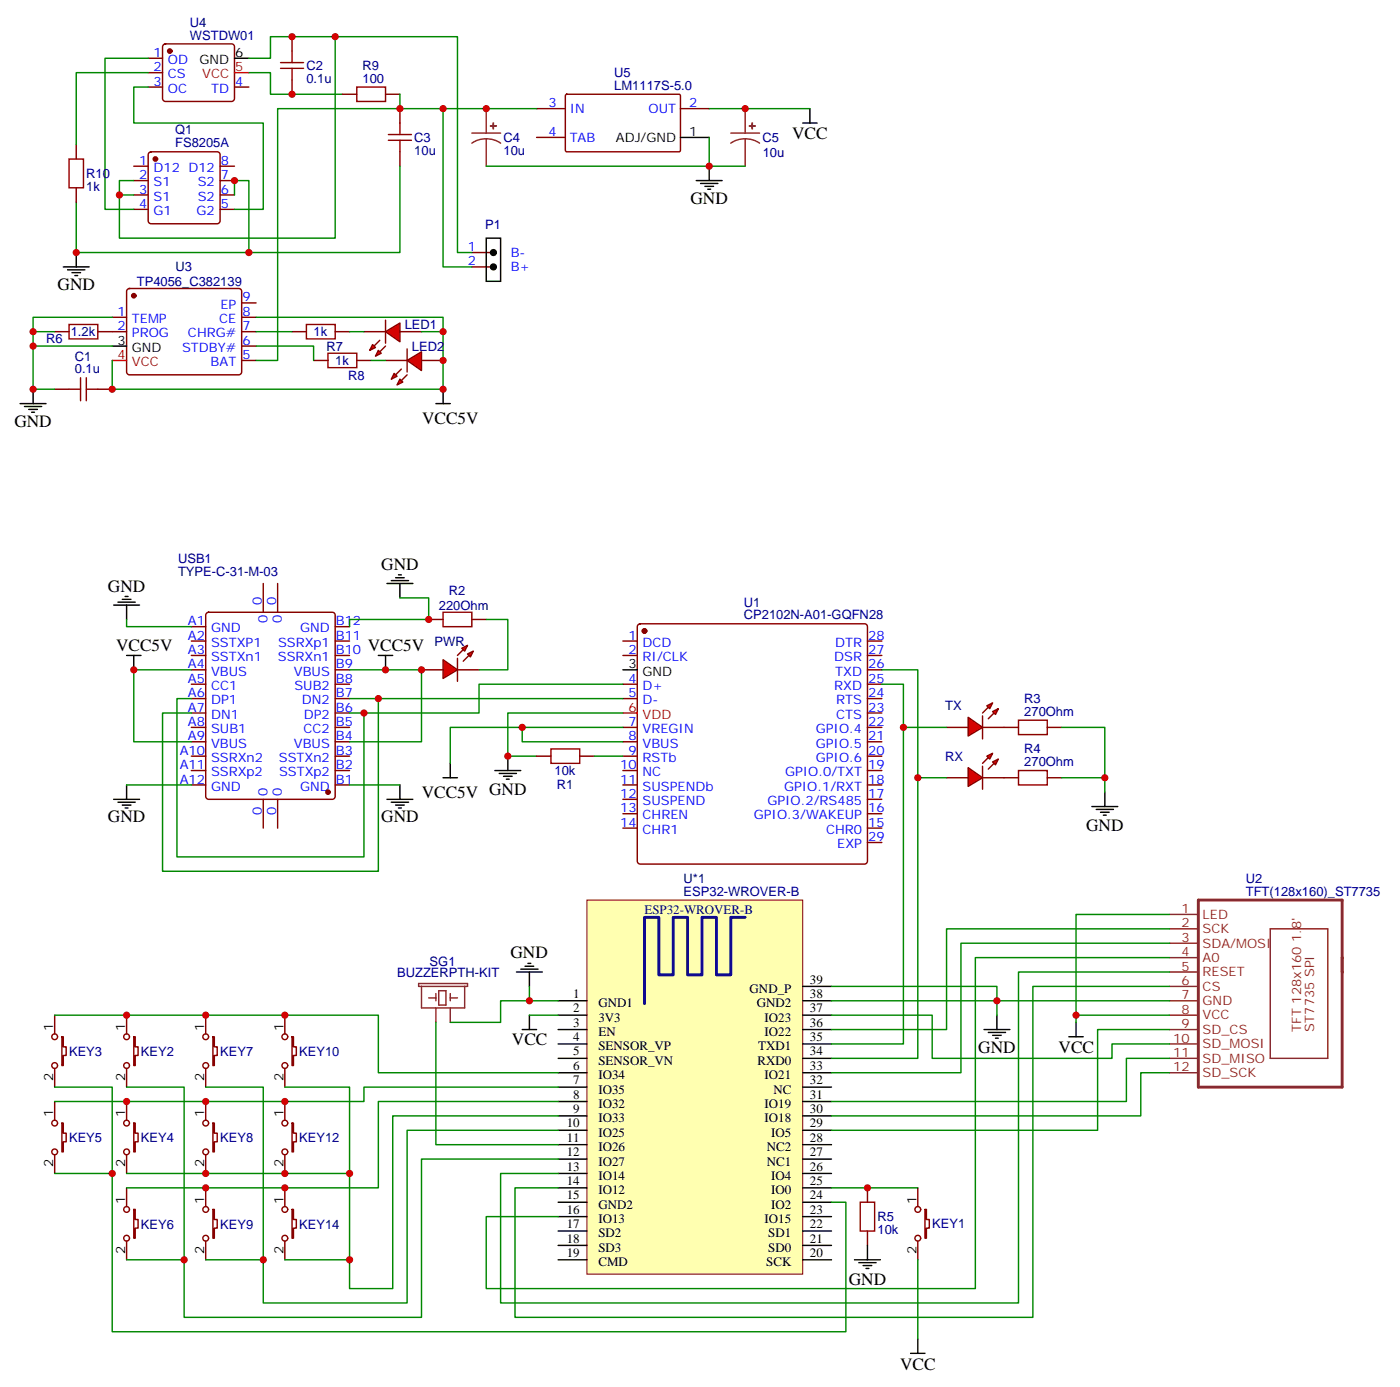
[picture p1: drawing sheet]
<svg xmlns="http://www.w3.org/2000/svg" width="343mm" height="340mm" viewBox="0 0 343 340" stroke-linecap="round" stroke-linejoin="round" font-family="sans-serif">
<g fill="none" stroke="#8c2424" stroke-width=".35">
<path d="M286.8 238.3h7.1M286.8 234.8h7.1M286.8 231.2h7.1M286.8 227.7h7.1M286.8 224.2h7.1M311.5 227.7h14.1v31.8h-14.1zM286.8 259.5h7.1M286.8 255.9h7.1M286.8 252.4h7.1M286.8 248.9h7.1M286.8 245.4h7.1M286.8 241.8h7.1"/>
<path d="M286.8 263h7.1"/>
</g>
<path d="M293.9 220.7h35.2v45.8h-35.2z" fill="none" stroke="#8c2424" stroke-width=".71"/>
<path d="M143.9 220.7h52.9v91.7h-52.9z" fill="#ffffb0" stroke="#800000" stroke-width=".25"/>
<g fill="none" stroke="#000" stroke-width=".35">
<path d="M27.9 148.3h6.3M28.9 147.6h4.3M30 146.9h2.1M30.7 146.2h.7M31 148.3v3.6M94.9 143.1h6.3M96 142.3h4.2M97 141.6h2.1M97.7 140.9h.7M98.1 143.1v3.5M31 160.7h3.6M32.8 160.7v3.5"/>
<path d="M152.8 164.2h3.5M27.9 196h6.3M28.9 196.7h4.3M30 197.4h2.1M30.7 198.1h.7M31 192.4v3.6M94.9 196h6.3M96 196.7h4.2M97 197.4h2.1M97.7 198.1h.7M98.1 192.4v3.6M108.7 190.7h3.5"/>
<path d="M110.4 187.1v3.6M121.4 188.9h6.3M122.4 189.6h4.2M123.5 190.3h2.1M124.2 191h.7M124.5 185.4v3.5M126.6 238.3h6.4M127.7 237.6h4.2M128.8 236.9h2.1M129.5 236.2h.7M129.8 238.3v3.5M128.1 252.4h3.5"/>
<path d="M129.8 248.9v3.5M136.9 252.4h7M136.9 245.4h7M136.9 248.9h7M136.9 255.9h7M136.9 259.5h7M196.8 252.4h7.1M196.8 245.4h7.1M196.8 248.9h7.1M196.8 255.9h7.1M196.8 259.5h7.1M196.8 241.8h7.1"/>
<path d="M241.3 252.4h6.3M242.4 253.1h4.2M243.4 253.8h2.1M244.1 254.5h.7M244.5 248.9v3.5M262.1 254.2h3.5M263.9 250.6v3.6M136.9 263h7M136.9 266.5h7M136.9 270.1h7M136.9 273.6h7M136.9 277.1h7"/>
<path d="M196.8 263h7.1M196.8 266.5h7.1M196.8 270.1h7.1M196.8 273.6h7.1M196.8 277.1h7.1M136.9 280.6h7M136.9 284.2h7M136.9 287.7h7M136.9 291.2h7M136.9 294.7h7M136.9 298.3h7M196.8 280.6h7.1"/>
<path d="M196.8 284.2h7.1M196.8 287.7h7.1M196.8 291.2h7.1M196.8 294.7h7.1M196.8 298.3h7.1M136.9 301.8h7M136.9 305.3h7M136.9 308.9h7M196.8 301.8h7.1M196.8 305.3h7.1M196.8 308.9h7.1"/>
</g>
<path d="M182.7 224.9h-3.5v14.1h-3.5v-14.1h-3.5v14.1h-3.6v-14.1h-3.5v14.1h-3.5v-14.1h-3.6v21.2" fill="none" stroke="#0d0087" stroke-width=".71"/>
<g fill="none" stroke="#008700" stroke-width=".35">
<path d="M31 151.9v1.7h15.9M98.1 146.6h7v5.3h-19.4v1.7M46.9 171.3h-3.5v38.8h45.9v-35.3h-3.6M46.9 164.2h-14.1v17.7h14.1M85.7 171.3h7.1v42.3h-52.9v-38.8h7M85.7 164.2h17.7v17.7h-17.7M92.8 171.3h60M128.1 178.3v3.6h24.7M152.8 167.7h-35.3v7.1h-28.2M152.8 174.8h-28.3v10.6h7.1M152.8 178.3h-42.4v8.8M216.3 167.7h5.2v88.2h-17.6"/>
<path d="M216.3 164.2h8.8v95.3h-21.2M31 192.4h15.9M85.7 192.4h12.4M145.7 185.4h7.1M286.8 224.2h-22.9v24.7M286.8 227.7h-54.7v24.7h-28.2M286.8 231.2h-51.1v31.8h-31.8M286.8 234.8h-47.6v81.1h-120v-17.6h17.7M286.8 238.3h-37v81.1h-127v-31.7h14.1M129.8 241.8v3.6h7.1M129.8 248.9h7.1M203.9 241.8h40.6v7.1"/>
<path d="M203.9 248.9h24.7v10.6h44.1v-3.6h14.1M203.9 245.4h82.9M286.8 248.9h-22.9v1.7M286.8 241.8h-33.5v81.2h-127v-31.8h10.6M286.8 252.4h-17.6v24.7h-65.3M286.8 259.5h-10.6v10.6h-72.3M286.8 263h-7v10.6h-75.9"/>
</g>
<g fill="#870000" stroke="#870000" stroke-width=".35">
<circle cx="158" cy="154.7" r=".53"/>
<circle cx="80.4" cy="194.2" r=".53"/>
</g>
<g fill="none" stroke="#870000" stroke-width=".35">
<path d="M46.9 157.2h3.5M46.9 153.6h3.5M50.7 150.3l.5-.2h30.3a.71 .71 0 0 1 .7 .7v44.5a.76 .76 0 0 1-.7 .7h-30.3a.76 .76 0 0 1-.8-.7v-44.5zM64.6 143.1v7M68.1 143.1v7M82.2 157.2h3.5M82.2 153.6h3.5M152.8 157.2h3.5M156.5 153.1l.5-.2h55a.71 .71 0 0 1 .7 .7v57.5a.76 .76 0 0 1-.7 .7h-55a.76 .76 0 0 1-.7-.7v-57.5zM212.7 157.2h3.6M46.9 160.7h3.5M46.9 167.7h3.5"/>
<path d="M46.9 171.3h3.5M46.9 178.3h3.5M46.9 174.8h3.5M46.9 164.2h3.5M82.2 160.7h3.5M82.2 167.7h3.5M82.2 171.3h3.5M82.2 178.3h3.5M82.2 174.8h3.5M82.2 164.2h3.5M152.8 160.7h3.5M152.8 167.7h3.5"/>
<path d="M152.8 171.3h3.5M152.8 178.3h3.5M212.7 160.7h3.6M212.7 167.7h3.6M212.7 171.3h3.6M212.7 178.3h3.6M212.7 174.8h3.6M212.7 164.2h3.6M46.9 181.9h3.5M46.9 185.4h3.5M46.9 188.9h3.5M46.9 192.4h3.5"/>
<path d="M64.6 196v7M68.1 196v7M82.2 181.9h3.5M82.2 185.4h3.5M82.2 188.9h3.5M82.2 192.4h3.5M131.6 185.4h3.5M142.2 185.4h3.5M152.8 181.9h3.5M152.8 185.4h3.5M152.8 188.9h3.5M152.8 192.4h3.5"/>
<path d="M152.8 196h3.5M152.8 199.5h3.5M212.7 181.9h3.6M212.7 185.4h3.6M212.7 188.9h3.6M212.7 192.4h3.6M212.7 196h3.6M212.7 199.5h3.6M152.8 203h3.5M212.7 203h3.6M212.7 206.6h3.6"/>
</g>
<path d="M152.8 174.8h3.5" fill="none" stroke="#f00" stroke-width=".35"/>
<path d="M135.1 183.6h7.1v3.5h-7.1z" fill="none" stroke="#a10000" stroke-width=".35"/>
<g fill="#f00" stroke="#870000" stroke-width=".35">
<path d="M108.7 161.7l3.5 2.5-3.5 2.1z"/>
<path d="M112.2 161.4v5.6z"/>
</g>
<g fill="#870000" stroke="#870000" stroke-width=".35">
<path d="M113.6 159.3l-1.4 1.4z"/>
<path d="M113.6 162.1l1.4-1.4z"/>
</g>
<g fill="#f00" stroke="#870000" stroke-width=".35">
<path d="M113.2 158.9l1.5-.7-.8 1.4z"/>
<path d="M114.7 160.3l1.4-.7-.7 1.4z"/>
</g>
<path d="M105.1 151.9h3.6M115.7 151.9h3.5M103.4 164.2h5.3M112.2 164.2h5.3" fill="none" stroke="#870000" stroke-width=".35"/>
<path d="M108.7 150.1h7v3.5h-7z" fill="none" stroke="#a10000" stroke-width=".35"/>
<path d="M119.2 151.9h5.3v12.3h-7" fill="none" stroke="#008700" stroke-width=".35"/>
<g fill="#f00" stroke="#870000" stroke-width=".35">
<path d="M237.4 188.2l3.5 2.5-3.5 2.1z"/>
<path d="M240.9 187.9v5.6z"/>
</g>
<g fill="#870000" stroke="#870000" stroke-width=".35">
<path d="M240.9 187.1l1.5-1.4z"/>
<path d="M242.4 188.6l1.4-1.5z"/>
</g>
<g fill="#f00" stroke="#870000" stroke-width=".35">
<path d="M242 185.4l1.4-.7-.7 1.4z"/>
<path d="M243.4 186.8l1.4-.7-.7 1.4z"/>
</g>
<path d="M232.1 190.7h5.3M240.9 190.7h5.3" fill="none" stroke="#870000" stroke-width=".35"/>
<g fill="#f00" stroke="#870000" stroke-width=".35">
<path d="M237.4 175.9l3.5 2.4-3.5 2.1z"/>
<path d="M240.9 175.5v5.7z"/>
</g>
<g fill="#870000" stroke="#870000" stroke-width=".35">
<path d="M240.9 174.8l1.5-1.4z"/>
<path d="M243.8 174.8l-1.4 1.4z"/>
</g>
<g fill="#f00" stroke="#870000" stroke-width=".35">
<path d="M242 173l1.4-.7-.7 1.4z"/>
<path d="M243.4 174.4l1.4-.7-.7 1.5z"/>
</g>
<g fill="none" stroke="#870000" stroke-width=".35">
<path d="M27.5 77.8h3.5M31.3 70.9l.4-.2h26.9a.71 .71 0 0 1 .7 .7v19.8a.76 .76 0 0 1-.7 .7h-26.9a.76 .76 0 0 1-.7-.7v-19.8zM59.3 77.8h3.5M59.3 74.3h3.5M13.4 81.3h3.5M13.4 95.4h3.5M24 81.3h7M24 95.4h3.5M59.3 81.3h3.5M59.3 88.4h3.5M59.3 84.8h3.5M232.1 178.3h5.3"/>
<path d="M240.9 178.3h8.9M256.8 178.3h3.5M246.2 190.7h3.6M256.8 190.7h3.5M13.4 248.9v4.6M15.2 254.2h.3v2.4h.7v2.2h-.7v2.4h-.3zM31 248.9v4.6M32.8 254.2h.4v2.4h.7v2.2h-.7v2.4h-.4zM50.4 248.9v4.6M52.2 254.2h.4v2.4h.7v2.2h-.7v2.4h-.4zM69.8 248.9v4.6M71.6 254.2h.4v2.4h.7v2.2h-.7v2.4h-.4z"/>
<path d="M13.4 261.9v4.6M13.4 270.1v4.5M15.2 275.3h.3v2.5h.7v2.1h-.7v2.5h-.3zM31 261.9v4.6M31 270.1v4.5M32.8 275.3h.4v2.5h.7v2.1h-.7v2.5h-.4zM50.4 261.9v4.6M50.4 270.1v4.5M52.2 275.3h.4v2.5h.7v2.1h-.7v2.5h-.4zM69.8 261.9v4.6M69.8 270.1v4.5M71.6 275.3h.4v2.5h.7v2.1h-.7v2.5h-.4z"/>
<path d="M13.4 283.1v4.6M31 283.1v4.6M31 291.2v4.6M32.8 296.5h.4v2.5h.7v2.1h-.7v2.5h-.4zM50.4 283.1v4.6M50.4 291.2v4.6M52.2 296.5h.4v2.5h.7v2.1h-.7v2.5h-.4zM69.8 283.1v4.6M69.8 291.2v4.6M71.6 296.5h.4v2.5h.7v2.1h-.7v2.5h-.4zM212.7 291.2v3.5M225.1 291.2v4.6"/>
<path d="M226.8 296.5h.4v2.5h.7v2.1h-.7v2.5h-.4zM31 304.3v4.6M50.4 304.3v4.6M69.8 304.3v4.6M212.7 301.8v3.5M225.1 304.3v4.6"/>
<circle cx="13.4" cy="254.2" r=".71"/>
<circle cx="31" cy="254.2" r=".71"/>
<circle cx="50.4" cy="254.2" r=".71"/>
<circle cx="69.9" cy="254.2" r=".71"/>
<circle cx="13.4" cy="275.3" r=".71"/>
<circle cx="13.4" cy="261.2" r=".71"/>
<circle cx="31" cy="261.2" r=".71"/>
<circle cx="31" cy="275.3" r=".71"/>
<circle cx="50.4" cy="261.2" r=".71"/>
<circle cx="50.4" cy="275.3" r=".71"/>
<circle cx="69.9" cy="275.3" r=".71"/>
<circle cx="69.9" cy="261.2" r=".71"/>
<circle cx="13.4" cy="282.4" r=".71"/>
<circle cx="31" cy="296.5" r=".71"/>
<circle cx="31" cy="282.4" r=".71"/>
<circle cx="50.4" cy="296.5" r=".71"/>
<circle cx="50.4" cy="282.4" r=".71"/>
<circle cx="69.9" cy="296.5" r=".71"/>
<circle cx="69.9" cy="282.4" r=".71"/>
<circle cx="225.1" cy="296.5" r=".71"/>
<circle cx="31" cy="303.6" r=".71"/>
<circle cx="50.4" cy="303.6" r=".71"/>
<circle cx="69.9" cy="303.6" r=".71"/>
<circle cx="225.1" cy="303.6" r=".71"/>
</g>
<g fill="none" stroke="#008700" stroke-width=".35">
<path d="M27.5 77.8h-19.4v7h19.4M62.8 77.8h45.9v17.6h-81.2v-7M8.1 84.8v10.6h5.3M8.1 81.3h5.3M221.5 178.3h10.6M260.3 178.3h10.6v15.9M225.1 190.7h7M260.3 190.7h10.6M13.4 248.9h79.4v14.1h44.1M13.4 266.5h14.1v21.2h-14.1M31 266.5h14.2v42.4h-14.2M50.4 266.5h14.2v42.4h-14.2"/>
<path d="M69.8 266.5h15.9v42.4h-15.9M136.9 270.1h-44.1v21.1h-61.8M136.9 273.6h-40.6v42.3h-10.6v-7M136.9 277.1h-37.1v42.3h-35.2v-10.5M136.9 266.5h-47.6v3.6h-75.9M27.5 287.7v38.8h179.9v-31.8h-3.5M50.4 287.7h35.3M136.9 284.2h-33.5v38.8h-58.2v-14.1M203.9 291.2h21.2M225.1 308.9v19.4"/>
</g>
<path d="M16.9 79.6h7.1v3.5h-7.1zM16.9 95.4h2.9M19.8 92.6v5.6M21.2 95.4h2.8M21.2 92.6v5.6M249.8 176.6h7v3.5h-7zM249.8 188.9h7v3.5h-7zM211 294.7h3.5v7.1h-3.5z" fill="none" stroke="#a10000" stroke-width=".35"/>
<g fill="none" stroke="#000" stroke-width=".35">
<path d="M4.9 99h6.4M6 99.7h4.2M8.1 95.4v3.6M27.5 84.8h3.5M106.9 99h3.5M108.7 95.4v3.6M7.1 100.4h2.1M7.8 101.1h.7M267.8 197.7h6.3M268.8 198.4h4.2M269.9 199.1h2.1M270.6 199.8h.7"/>
<path d="M270.9 194.2v3.5M209.5 308.9h6.4M210.6 309.6h4.2M211.7 310.3h2.1M212.4 311h.7M212.7 305.3v3.6M223.3 331.8h3.5M225.1 328.3v3.5"/>
</g>
<circle cx="32.8" cy="72.5" r=".53" fill="#870000" stroke="#870000" stroke-width=".35"/>
<path d="M27.5 88.4h3.5" fill="none" stroke="#f00" stroke-width=".35"/>
<g fill="#f00" stroke="#870000" stroke-width=".35">
<path d="M94.5 81.3l3.6-2.1v4.6z"/>
<path d="M94.5 78.5v5.6z"/>
</g>
<g fill="#870000" stroke="#870000" stroke-width=".35">
<path d="M94.5 84.8l-1.4 1.5z"/>
<path d="M93.1 83.4l-1.4 1.4z"/>
</g>
<g fill="#f00" stroke="#870000" stroke-width=".35">
<path d="M92.8 85.9l.7 .7-1.4 .7z"/>
<path d="M91.4 84.5l.7 .7-1.4 .7z"/>
</g>
<path d="M89.3 81.3h5.2M98.1 81.3h5.3" fill="none" stroke="#870000" stroke-width=".35"/>
<g fill="#f00" stroke="#870000" stroke-width=".35">
<path d="M99.8 88.4l3.6-2.1v4.5z"/>
<path d="M99.8 85.5v5.7z"/>
</g>
<g fill="#870000" stroke="#870000" stroke-width=".35">
<path d="M99.8 91.9l-1.4 1.4z"/>
<path d="M98.4 90.5l-1.4 1.4z"/>
</g>
<g fill="#f00" stroke="#870000" stroke-width=".35">
<path d="M98.1 93l.7 .7-1.4 .7z"/>
<path d="M96.7 91.5l.7 .8-1.4 .7z"/>
</g>
<g fill="none" stroke="#870000" stroke-width=".35">
<path d="M36.3 14.3h3.6M36.3 17.8h3.6M40.1 11l.5-.2h16.2a.71 .71 0 0 1 .7 .7v12.7a.76 .76 0 0 1-.7 .7h-16.2a.76 .76 0 0 1-.7-.7v-12.7zM71.6 9v3.5M71.6 19.6v3.5M18.7 35.5v3.5M36.3 21.3h3.6M36.6 37.4l.4-.2h16.3a.71 .71 0 0 1 .7 .7v16.3a.76 .76 0 0 1-.7 .7h-16.3a.76 .76 0 0 1-.7-.7v-16.3zM57.5 21.3h3.5M84 23.1h3.5M94.5 23.1h3.6M98.1 26.6v3.6"/>
<path d="M98.1 37.2v3.5M131.6 26.6h7M131.6 33.7h7M138.7 23.3l.3-.2 27.7 .1 .2 .3-.1 13.5-.3 .2h-27.7l-.2-.3zM166.9 26.6h7M18.7 46v3.6M32.8 40.7h3.5M32.8 44.3h3.5M32.8 47.8h3.5M32.8 51.3h3.5M54 40.7h3.5M54 44.3h3.5"/>
<path d="M54 47.8h3.5M54 51.3h3.5M115.7 61.9h5.3M115.7 65.4h5.3M71.6 81.3h3.5M76.9 88.4h3.5M82.2 81.3h3.5M87.5 88.4h3.5M94.5 88.4h5.3M103.4 88.4h5.3"/>
</g>
<path d="M68.8 16.8h5.6M68.8 15.3h5.6M71.6 12.5v2.8M71.6 16.8v2.8M16.9 39h3.6v7h-3.6zM87.5 21.3h7v3.6h-7zM95.2 34.4h5.7M95.2 33h5.7M98.1 30.2v2.8M98.1 34.4v2.8M75.1 79.6h7.1v3.5h-7.1zM80.4 86.6h7.1v3.5h-7.1z" fill="none" stroke="#a10000" stroke-width=".35"/>
<g fill="none" stroke="#008700" stroke-width=".35">
<path d="M36.3 14.3h-10.5v37h7M36.3 17.8h-17.6v17.7M61 14.3h5.3v-5.3h15.9v49.4h-52.9v-10.6M61 17.8h5.3v5.3h17.7M82.2 9h30v52.9h3.5M36.3 21.3h-3.5v8.9h31.8v21.1h-7.1M98.1 23.1v3.5h-30v61.8h-5.3M98.1 26.6h33.5M108.7 26.6v38.8h7M173.9 33.7v7h8.8M173.9 26.6h24.7M32.8 44.3h-3.5v3.5h3.5"/>
<path d="M57.5 47.8v-3.5h3.5v17.6h-42.3v-12.3M98.1 40.7v21.2h-37.1M119.2 40.7h54.7M62.8 84.8h14.1v3.6M62.8 81.3h8.8M85.7 81.3h3.6M91 88.4h3.5M103.4 81.3h5.3M106.9 250.6v30h30M129.8 245.4h-7v5.2h-12.4M31 287.7h19.4"/>
</g>
<g fill="#870000" stroke="#870000" stroke-width=".35">
<circle cx="41.6" cy="12.5" r=".53"/>
<circle cx="38.1" cy="39" r=".53"/>
</g>
<path d="M57.5 17.8h3.5" fill="none" stroke="#f00" stroke-width=".35"/>
<g fill="none" stroke="#000" stroke-width=".35">
<path d="M57.5 14.3h3.5M166.9 33.7h7M196.8 30.2h3.6M198.6 26.6v3.6M119.2 58.4h3.6v10.6h-3.6zM170.7 44.3h6.4M171.8 45h4.2M172.9 45.7h2.1M173.6 46.4h.7M173.9 40.7v3.6M15.5 65.4h6.4M16.6 66.1h4.2"/>
<path d="M17.6 66.9h2.2M18.3 67.6h.7M18.7 61.9v3.5M92.8 160.7h3.5M94.5 160.7v3.5"/>
</g>
<g fill="none" stroke="#8c2424" stroke-width=".35">
<path d="M115.7 32.6h7.1M119.2 34l-1.8 .3-1.7 .8M119.2 34l1.9 .3 1.7 .8M119.2 26.6v6M119.2 34v6.7M179.2 32.6h7.1M182.7 34l-1.8 .3-1.7 .8M182.7 34l1.9 .3 1.7 .8M182.7 26.6v6M182.7 34v6.7M102.7 241.1h12v.7h-12zM103.4 241.8v5.3h10.5v-5.3"/>
<path d="M105.1 244.7h1.8M106.9 243.6v1.8M106.9 247.1v3.5M107.6 242.9h1.8v3.5h-1.8zM110.4 244.7h1.8M110.4 243.6v1.8M110.4 247.1v3.5"/>
</g>
<g fill="#8c2424" stroke="#8c2424" stroke-width=".35">
<path d="M120.3 30.9h1.4z"/>
<path d="M121 30.2v1.4z"/>
<path d="M183.8 30.9h1.4z"/>
<path d="M184.5 30.2v1.4z"/>
</g>
<g fill="#000" stroke="#000" stroke-width=".35">
<circle cx="121" cy="61.9" r=".71"/>
<circle cx="121" cy="65.4" r=".71"/>
</g>
<g fill="#c00">
<circle cx="244.5" cy="245.4" r=".88"/>
<circle cx="263.9" cy="248.9" r=".88"/>
<circle cx="89.3" cy="174.8" r=".88"/>
<circle cx="92.8" cy="171.3" r=".88"/>
<circle cx="128.1" cy="178.3" r=".88"/>
<circle cx="124.5" cy="185.4" r=".88"/>
<circle cx="221.5" cy="178.3" r=".88"/>
<circle cx="225.1" cy="190.7" r=".88"/>
<circle cx="270.9" cy="190.7" r=".88"/>
<circle cx="212.7" cy="291.2" r=".88"/>
<circle cx="32.8" cy="164.2" r=".88"/>
<circle cx="50.4" cy="291.2" r=".88"/>
<circle cx="69.9" cy="291.2" r=".88"/>
<circle cx="85.7" cy="287.7" r=".88"/>
<circle cx="85.7" cy="308.9" r=".88"/>
<circle cx="64.6" cy="308.9" r=".88"/>
<circle cx="50.4" cy="248.9" r=".88"/>
<circle cx="69.9" cy="248.9" r=".88"/>
<circle cx="31" cy="248.9" r=".88"/>
<circle cx="31" cy="270.1" r=".88"/>
<circle cx="50.4" cy="270.1" r=".88"/>
<circle cx="69.9" cy="270.1" r=".88"/>
<circle cx="27.5" cy="287.7" r=".88"/>
<circle cx="45.2" cy="308.9" r=".88"/>
<circle cx="8.1" cy="81.3" r=".88"/>
<circle cx="27.5" cy="95.4" r=".88"/>
<circle cx="8.1" cy="84.8" r=".88"/>
<circle cx="8.1" cy="95.4" r=".88"/>
<circle cx="108.7" cy="95.4" r=".88"/>
<circle cx="108.7" cy="88.4" r=".88"/>
<circle cx="108.7" cy="81.3" r=".88"/>
<circle cx="71.6" cy="23.1" r=".88"/>
<circle cx="29.3" cy="47.8" r=".88"/>
<circle cx="71.6" cy="9" r=".88"/>
<circle cx="57.5" cy="44.3" r=".88"/>
<circle cx="98.1" cy="26.6" r=".88"/>
<circle cx="61" cy="61.9" r=".88"/>
<circle cx="50.4" cy="287.7" r=".88"/>
<circle cx="69.9" cy="287.7" r=".88"/>
<circle cx="119.2" cy="26.6" r=".88"/>
<circle cx="182.7" cy="26.6" r=".88"/>
<circle cx="173.9" cy="40.7" r=".88"/>
<circle cx="18.7" cy="61.9" r=".88"/>
<circle cx="82.2" cy="9" r=".88"/>
<circle cx="108.7" cy="26.6" r=".88"/>
<circle cx="103.4" cy="164.2" r=".88"/>
<circle cx="105.1" cy="151.9" r=".88"/>
<circle cx="94.5" cy="164.2" r=".88"/>
<circle cx="129.8" cy="245.4" r=".88"/>
</g>
<g font-size="4.2">
<text x="194.3" y="34.1">VCC</text>
<text x="169.3" y="49.9">GND</text>
<text x="14.1" y="71.1">GND</text>
<text x="3.5" y="104.6">GND</text>
<text x="103.5" y="103.9">VCC5V</text>
<text x="93.5" y="139.8">GND</text>
<text x="26.5" y="145.1">GND</text>
<text x="28.5" y="159.6">VCC5V</text>
<text x="90.2" y="159.6">VCC5V</text>
<text x="103.4" y="195.6">VCC5V GND</text>
<text x="26.5" y="201.6">GND</text>
<text x="93.5" y="201.6">GND</text>
<text x="266.3" y="203.8">GND</text>
<text x="125.2" y="235">GND</text>
<text x="125.6" y="256.3">VCC</text>
<text x="239.9" y="258.1">GND</text>
<text x="259.6" y="258.1">VCC</text>
<text x="208.1" y="314.9">GND</text>
<text x="220.7" y="335.8">VCC</text>
</g>
<g font-size="3.2" fill="#000080">
<text x="46.6" y="9.7">WSTDW01</text>
<text x="46.6" y="6.5">U4</text>
<text x="75.1" y="17.2">C2</text>
<text x="88.9" y="17.1">R9</text>
<text x="75.1" y="20.3">0.1u</text>
<text x="88.9" y="20.3">100</text>
<text x="150.6" y="22">LM1117S-5.0</text>
<text x="150.6" y="18.8">U5</text>
<text x="43" y="32.9">Q1</text>
<text x="101.6" y="34.8">C3</text>
<text x="123.5" y="34.8">C4</text>
<text x="187" y="34.8">C5</text>
<text x="43" y="36.1">FS8205A</text>
<text x="101.6" y="38">10u</text>
<text x="123.5" y="38">10u</text>
<text x="187" y="38.4">10u</text>
<text x="21.2" y="46.9">1k</text>
<text x="21.2" y="43.7">R10</text>
<text x="119" y="56.1">P1</text>
<text x="33.6" y="70.1">TP4056_C382139</text>
<text x="43" y="66.5">U3</text>
<text x="17.3" y="82.4">1.2k</text>
<text x="76.9" y="82.5">1k</text>
<text x="99.2" y="80.7">LED1</text>
<text x="11.3" y="84.2">R6</text>
<text x="18.4" y="88.4">C1</text>
<text x="80.1" y="86">R7</text>
<text x="82.2" y="89.5">1k</text>
<text x="101" y="86">LED2</text>
<text x="18.4" y="91.5">0.1u</text>
<text x="85.4" y="93">R8</text>
<text x="43.7" y="141.3">TYPE-C-31-M-03</text>
<text x="43.7" y="138.1">USB1</text>
<text x="107.6" y="149.5">220Ohm</text>
<text x="110.1" y="145.9">R2</text>
<text x="182.4" y="148.7">U1</text>
<text x="182.4" y="151.9">CP2102N-A01-GQFN28</text>
<text x="106.6" y="158.3">PWR</text>
<text x="251.2" y="172.3">R3</text>
<text x="231.8" y="174.2">TX</text>
<text x="251.2" y="175.5">270Ohm</text>
<text x="251.2" y="184.7">R4</text>
<text x="136" y="190">10k</text>
<text x="231.8" y="186.5">RX</text>
<text x="251.2" y="187.9">270Ohm</text>
<text x="136.5" y="193.6">R1</text>
<text x="167.6" y="219.6">ESP32-WROVER-B</text>
<text x="167.6" y="216.4">U*1</text>
<text x="305.5" y="219.6">TFT(128x160)_ST7735</text>
<text x="305.5" y="216.4">U2</text>
<text x="158" y="224.2">ESP32-WROVER-B</text>
<text x="97.4" y="239.5">BUZZERPTH-KIT</text>
<text x="105.4" y="236.9">SG1</text>
<text x="16.9" y="258.9">KEY3</text>
<text x="34.6" y="258.9">KEY2</text>
<text x="54" y="258.9">KEY7</text>
<text x="73.4" y="258.9">KEY10</text>
<text x="16.9" y="280.1">KEY5</text>
<text x="34.6" y="280.1">KEY4</text>
<text x="54" y="280.1">KEY8</text>
<text x="73.4" y="280.1">KEY12</text>
<text x="215.2" y="299.4">R5</text>
<text x="34.6" y="301.2">KEY6</text>
<text x="54" y="301.2">KEY9</text>
<text x="73.4" y="301.2">KEY14</text>
<text x="215.2" y="302.6">10k</text>
<text x="228.6" y="301.2">KEY1</text>
</g>
<g font-size="3.2" fill="#00f">
<text x="37.7" y="13.9">1</text>
<text x="37.7" y="17.5">2</text>
<text x="41.2" y="15.7">OD</text>
<text x="37.7" y="21">3</text>
<text x="41.2" y="19.2">CS</text>
<text x="41.2" y="22.8">OC</text>
<text x="51.8" y="22.8">TD</text>
<text x="57.7" y="21">4</text>
<text x="134.5" y="26.3">3</text>
<text x="139.7" y="27.7">IN</text>
<text x="159" y="27.7">OUT</text>
<text x="169" y="26.3">2</text>
<text x="134.5" y="33.3">4</text>
<text x="139.7" y="34.7">TAB</text>
<text x="34.1" y="40.4">1</text>
<text x="54.2" y="40.4">8</text>
<text x="34.1" y="43.9">2</text>
<text x="34.1" y="47.4">3</text>
<text x="37.6" y="42.2">D12 D12</text>
<text x="37.6" y="45.7">S1</text>
<text x="48.5" y="45.7">S2</text>
<text x="54.2" y="47.4">6</text>
<text x="54.2" y="43.9">7</text>
<text x="34.1" y="51">4</text>
<text x="37.6" y="49.2">S1</text>
<text x="37.6" y="52.7">G1</text>
<text x="48.2" y="52.7">G2</text>
<text x="48.5" y="49.2">S2</text>
<text x="54.2" y="51">5</text>
<text x="114.8" y="61.6">1</text>
<text x="114.8" y="65.1">2</text>
<text x="125.2" y="63">B-</text>
<text x="125.2" y="66.5">B+</text>
<text x="28.9" y="77.4">1</text>
<text x="54" y="75.7">EP</text>
<text x="59.4" y="77.4">8</text>
<text x="59.4" y="73.9">9</text>
<text x="28.9" y="81">2</text>
<text x="32.3" y="79.2">TEMP</text>
<text x="32.3" y="82.7">PROG</text>
<text x="46.1" y="82.7">CHRG#</text>
<text x="53.7" y="79.2">CE</text>
<text x="59.4" y="81">7</text>
<text x="44.7" y="86.3">STDBY#</text>
<text x="51.7" y="89.8">BAT</text>
<text x="59.4" y="88">5</text>
<text x="59.4" y="84.5">6</text>
<text x="64.2" y="148.3" transform="rotate(-90 64.2 148.3)">0</text>
<text x="67.7" y="148.3" transform="rotate(-90 67.7 148.3)">0</text>
<text x="46.1" y="153.3">A1</text>
<text x="51.8" y="155">GND</text>
<text x="65.6" y="152.8" transform="rotate(-90 65.6 152.8)">0</text>
<text x="69.1" y="152.8" transform="rotate(-90 69.1 152.8)">0</text>
<text x="73.6" y="155">GND</text>
<text x="82.4" y="153.3">B12</text>
<text x="46.1" y="160.3">A3</text>
<text x="46.1" y="156.8">A2</text>
<text x="51.8" y="158.6">SSTXP1</text>
<text x="68.2" y="158.6">SSRXp1</text>
<text x="82.4" y="156.8">B11</text>
<text x="82.4" y="160.3">B10</text>
<text x="154.1" y="156.8">1</text>
<text x="154.1" y="160.3">2</text>
<text x="157.6" y="158.6">DCD</text>
<text x="204.8" y="158.6">DTR</text>
<text x="212.9" y="160.3">27</text>
<text x="212.9" y="156.8">28</text>
<text x="46.1" y="167.4">A5</text>
<text x="46.1" y="163.9">A4</text>
<text x="51.8" y="165.6">VBUS</text>
<text x="51.8" y="162.1">SSTXn1</text>
<text x="68.1" y="162.1">SSRXn1</text>
<text x="72.1" y="165.6">VBUS</text>
<text x="82.4" y="163.9">B9</text>
<text x="82.4" y="167.4">B8</text>
<text x="154.1" y="167.4">4</text>
<text x="157.6" y="162.1">RI/CLK</text>
<text x="204.6" y="162.1">DSR</text>
<text x="204.8" y="165.6">TXD</text>
<text x="212.9" y="167.4">25</text>
<text x="212.9" y="163.9">26</text>
<text x="46.1" y="170.9">A6</text>
<text x="51.8" y="172.7">DP1</text>
<text x="51.8" y="169.2">CC1</text>
<text x="72.2" y="169.2">SUB2</text>
<text x="74.1" y="172.7">DN2</text>
<text x="82.4" y="170.9">B7</text>
<text x="154.1" y="170.9">5</text>
<text x="157.6" y="169.2">D+</text>
<text x="157.6" y="172.7">D-</text>
<text x="204.6" y="169.2">RXD</text>
<text x="205.1" y="172.7">RTS</text>
<text x="212.9" y="170.9">24</text>
<text x="46.1" y="178">A8</text>
<text x="46.1" y="174.4">A7</text>
<text x="51.8" y="179.7">SUB1</text>
<text x="51.8" y="176.2">DN1</text>
<text x="74.4" y="179.7">CC2</text>
<text x="74.5" y="176.2">DP2</text>
<text x="82.4" y="174.4">B6</text>
<text x="82.4" y="178">B5</text>
<text x="154.1" y="178">7</text>
<text x="157.6" y="179.7">VREGIN</text>
<text x="200" y="179.7">GPIO.4</text>
<text x="205.1" y="176.2">CTS</text>
<text x="212.9" y="178">22</text>
<text x="212.9" y="174.4">23</text>
<text x="44.1" y="185">A10</text>
<text x="46.1" y="181.5">A9</text>
<text x="51.8" y="183.3">VBUS</text>
<text x="72.1" y="183.3">VBUS</text>
<text x="82.4" y="181.5">B4</text>
<text x="82.4" y="185">B3</text>
<text x="154.1" y="181.5">8</text>
<text x="154.1" y="185">9</text>
<text x="157.6" y="183.3">VBUS</text>
<text x="200" y="183.3">GPIO.5</text>
<text x="212.9" y="185">20</text>
<text x="212.9" y="181.5">21</text>
<text x="44.1" y="188.6">A11</text>
<text x="51.8" y="190.3">SSRXp2</text>
<text x="51.8" y="186.8">SSRXn2</text>
<text x="68.4" y="186.8">SSTXn2</text>
<text x="68.4" y="190.3">SSTXp2</text>
<text x="82.4" y="188.6">B2</text>
<text x="152.1" y="188.6">10</text>
<text x="157.6" y="186.8">RSTb</text>
<text x="157.6" y="190.3">NC</text>
<text x="192.5" y="190.3">GPIO.0/TXT</text>
<text x="200" y="186.8">GPIO.6</text>
<text x="212.9" y="188.6">19</text>
<text x="44.1" y="192.1">A12</text>
<text x="51.8" y="193.9">GND</text>
<text x="65.6" y="195.3" transform="rotate(-90 65.6 195.3)">0</text>
<text x="69.1" y="195.3" transform="rotate(-90 69.1 195.3)">0</text>
<text x="73.6" y="193.9">GND</text>
<text x="82.4" y="192.1">B1</text>
<text x="152.1" y="192.1">11</text>
<text x="152.1" y="195.6">12</text>
<text x="157.6" y="193.9">SUSPENDb</text>
<text x="157.6" y="197.4">SUSPEND</text>
<text x="188.2" y="197.4">GPIO.2/RS485</text>
<text x="192.3" y="193.9">GPIO.1/RXT</text>
<text x="212.9" y="195.6">17</text>
<text x="212.9" y="192.1">18</text>
<text x="64.2" y="199.7" transform="rotate(-90 64.2 199.7)">0</text>
<text x="67.7" y="199.7" transform="rotate(-90 67.7 199.7)">0</text>
<text x="152.1" y="199.1">13</text>
<text x="152.1" y="202.7">14</text>
<text x="157.6" y="200.9">CHREN</text>
<text x="184.9" y="200.9">GPIO.3/WAKEUP</text>
<text x="212.9" y="202.7">15</text>
<text x="212.9" y="199.1">16</text>
<text x="157.6" y="204.4">CHR1</text>
<text x="202.6" y="204.4">CHR0</text>
<text x="205.3" y="208">EXP</text>
<text x="212.9" y="206.2">29</text>
</g>
<g font-size="3.2">
<text x="48.9" y="15.7">GND</text>
<text x="57.7" y="13.9">6</text>
<text x="151" y="34.7">ADJ/GND</text>
<text x="169" y="33.3">1</text>
<text x="28.9" y="84.5">3</text>
<text x="32.3" y="86.3">GND</text>
<text x="154.1" y="163.9">3</text>
<text x="157.6" y="165.6">GND</text>
<text x="140.6" y="244.7">1</text>
<text x="183.8" y="243.4">GND_P</text>
<text x="198.6" y="244.7">38</text>
<text x="198.6" y="241.1">39</text>
<text x="140.6" y="251.7">3</text>
<text x="140.6" y="248.2">2</text>
<text x="146.8" y="246.9">GND1</text>
<text x="146.8" y="250.5">3V3</text>
<text x="185.6" y="246.9">GND2</text>
<text x="187.5" y="250.5">IO23</text>
<text x="198.6" y="251.7">36</text>
<text x="198.6" y="248.2">37</text>
<text x="13.1" y="252.8" transform="rotate(-90 13.1 252.8)">1</text>
<text x="30.7" y="252.8" transform="rotate(-90 30.7 252.8)">1</text>
<text x="50.1" y="252.8" transform="rotate(-90 50.1 252.8)">1</text>
<text x="69.5" y="252.8" transform="rotate(-90 69.5 252.8)">1</text>
<text x="140.6" y="255.2">4</text>
<text x="146.8" y="254">EN</text>
<text x="146.8" y="257.5">SENSOR_VP</text>
<text x="185.9" y="257.5">TXD1</text>
<text x="187.5" y="254">IO22</text>
<text x="198.6" y="255.2">35</text>
<text x="140.6" y="258.8">5</text>
<text x="140.6" y="262.3">6</text>
<text x="146.8" y="261.1">SENSOR_VN</text>
<text x="185.8" y="261.1">RXD0</text>
<text x="198.6" y="262.3">33</text>
<text x="198.6" y="258.8">34</text>
<text x="13.1" y="265" transform="rotate(-90 13.1 265)">2</text>
<text x="30.7" y="265" transform="rotate(-90 30.7 265)">2</text>
<text x="50.1" y="265" transform="rotate(-90 50.1 265)">2</text>
<text x="69.5" y="265" transform="rotate(-90 69.5 265)">2</text>
<text x="140.6" y="265.8">7</text>
<text x="140.6" y="269.3">8</text>
<text x="146.8" y="264.6">IO34</text>
<text x="146.8" y="268.1">IO35</text>
<text x="187.5" y="264.6">IO21</text>
<text x="189.6" y="268.1">NC</text>
<text x="198.6" y="269.3">31</text>
<text x="198.6" y="265.8">32</text>
<text x="13.1" y="273.9" transform="rotate(-90 13.1 273.9)">1</text>
<text x="30.7" y="273.9" transform="rotate(-90 30.7 273.9)">1</text>
<text x="50.1" y="273.9" transform="rotate(-90 50.1 273.9)">1</text>
<text x="69.5" y="273.9" transform="rotate(-90 69.5 273.9)">1</text>
<text x="140.6" y="272.9">9</text>
<text x="146.8" y="271.6">IO32</text>
<text x="146.8" y="275.2">IO33</text>
<text x="187.5" y="275.2">IO18</text>
<text x="187.5" y="271.6">IO19</text>
<text x="198.6" y="272.9">30</text>
<text x="139" y="276.4">10</text>
<text x="139" y="279.9">11</text>
<text x="146.8" y="278.7">IO25</text>
<text x="189.1" y="278.7">IO5</text>
<text x="198.6" y="279.9">28</text>
<text x="198.6" y="276.4">29</text>
<text x="13.1" y="286.2" transform="rotate(-90 13.1 286.2)">2</text>
<text x="30.7" y="286.2" transform="rotate(-90 30.7 286.2)">2</text>
<text x="50.1" y="286.2" transform="rotate(-90 50.1 286.2)">2</text>
<text x="69.5" y="286.2" transform="rotate(-90 69.5 286.2)">2</text>
<text x="139" y="283.5">12</text>
<text x="139" y="287">13</text>
<text x="146.8" y="282.2">IO26</text>
<text x="146.8" y="285.8">IO27</text>
<text x="188.1" y="285.8">NC1</text>
<text x="188.1" y="282.2">NC2</text>
<text x="198.6" y="287">26</text>
<text x="198.6" y="283.5">27</text>
<text x="139" y="290.5">14</text>
<text x="146.8" y="289.3">IO14</text>
<text x="146.8" y="292.8">IO12</text>
<text x="189.1" y="292.8">IO0</text>
<text x="189.1" y="289.3">IO4</text>
<text x="198.6" y="290.5">25</text>
<text x="30.7" y="295.1" transform="rotate(-90 30.7 295.1)">1</text>
<text x="50.1" y="295.1" transform="rotate(-90 50.1 295.1)">1</text>
<text x="69.5" y="295.1" transform="rotate(-90 69.5 295.1)">1</text>
<text x="139" y="294">15</text>
<text x="139" y="297.6">16</text>
<text x="146.8" y="296.3">GND2</text>
<text x="146.8" y="299.9">IO13</text>
<text x="187.5" y="299.9">IO15</text>
<text x="189.1" y="296.3">IO2</text>
<text x="198.6" y="297.6">23</text>
<text x="198.6" y="294">24</text>
<text x="224.7" y="295.1" transform="rotate(-90 224.7 295.1)">1</text>
<text x="139" y="301.1">17</text>
<text x="139" y="304.6">18</text>
<text x="146.8" y="303.4">SD2</text>
<text x="188.4" y="303.4">SD1</text>
<text x="198.6" y="304.6">21</text>
<text x="198.6" y="301.1">22</text>
<text x="30.7" y="307.3" transform="rotate(-90 30.7 307.3)">2</text>
<text x="50.1" y="307.3" transform="rotate(-90 50.1 307.3)">2</text>
<text x="69.5" y="307.3" transform="rotate(-90 69.5 307.3)">2</text>
<text x="139" y="308.2">19</text>
<text x="146.8" y="306.9">SD3</text>
<text x="146.8" y="310.4">CMD</text>
<text x="187.9" y="310.4">SCK</text>
<text x="188.4" y="306.9">SD0</text>
<text x="198.6" y="308.2">20</text>
<text x="224.7" y="307.3" transform="rotate(-90 224.7 307.3)">2</text>
</g>
<g font-size="3.2" fill="#f00">
<text x="57.7" y="17.5">5</text>
<text x="49.6" y="19.2">VCC</text>
<text x="28.9" y="88">4</text>
<text x="32.3" y="89.8">VCC</text>
<text x="154.1" y="174.4">6</text>
<text x="157.6" y="176.2">VDD</text>
</g>
<g font-size="3.2" fill="#8d2323">
<text x="289.7" y="227.4">2</text>
<text x="289.7" y="223.8">1</text>
<text x="294.9" y="225.2">LED</text>
<text x="289.7" y="230.9">3</text>
<text x="294.9" y="232.3">SDA/MOSI</text>
<text x="294.9" y="228.8">SCK</text>
<text x="289.7" y="237.9">5</text>
<text x="289.7" y="234.4">4</text>
<text x="294.9" y="239.4">RESET</text>
<text x="294.9" y="235.8">A0</text>
<text x="289.7" y="245">7</text>
<text x="289.7" y="241.5">6</text>
<text x="294.9" y="242.9">CS</text>
<text x="289.7" y="248.5">8</text>
<text x="294.9" y="249.9">VCC</text>
<text x="294.9" y="246.4">GND</text>
<text x="287.7" y="255.6">10</text>
<text x="289.7" y="252.1">9</text>
<text x="294.9" y="257">SD_MOSI</text>
<text x="294.9" y="253.5">SD_CS</text>
<text x="319.1" y="252.9" transform="rotate(-90 319.1 252.9)">TFT 128x160 1.8'</text>
<text x="322.3" y="252.9" transform="rotate(-90 322.3 252.9)">ST7735 SPI</text>
<text x="287.7" y="262.6">12</text>
<text x="287.7" y="259.1">11</text>
<text x="294.9" y="260.5">SD_MISO</text>
<text x="294.9" y="264.1">SD_SCK</text>
</g>
</svg>
